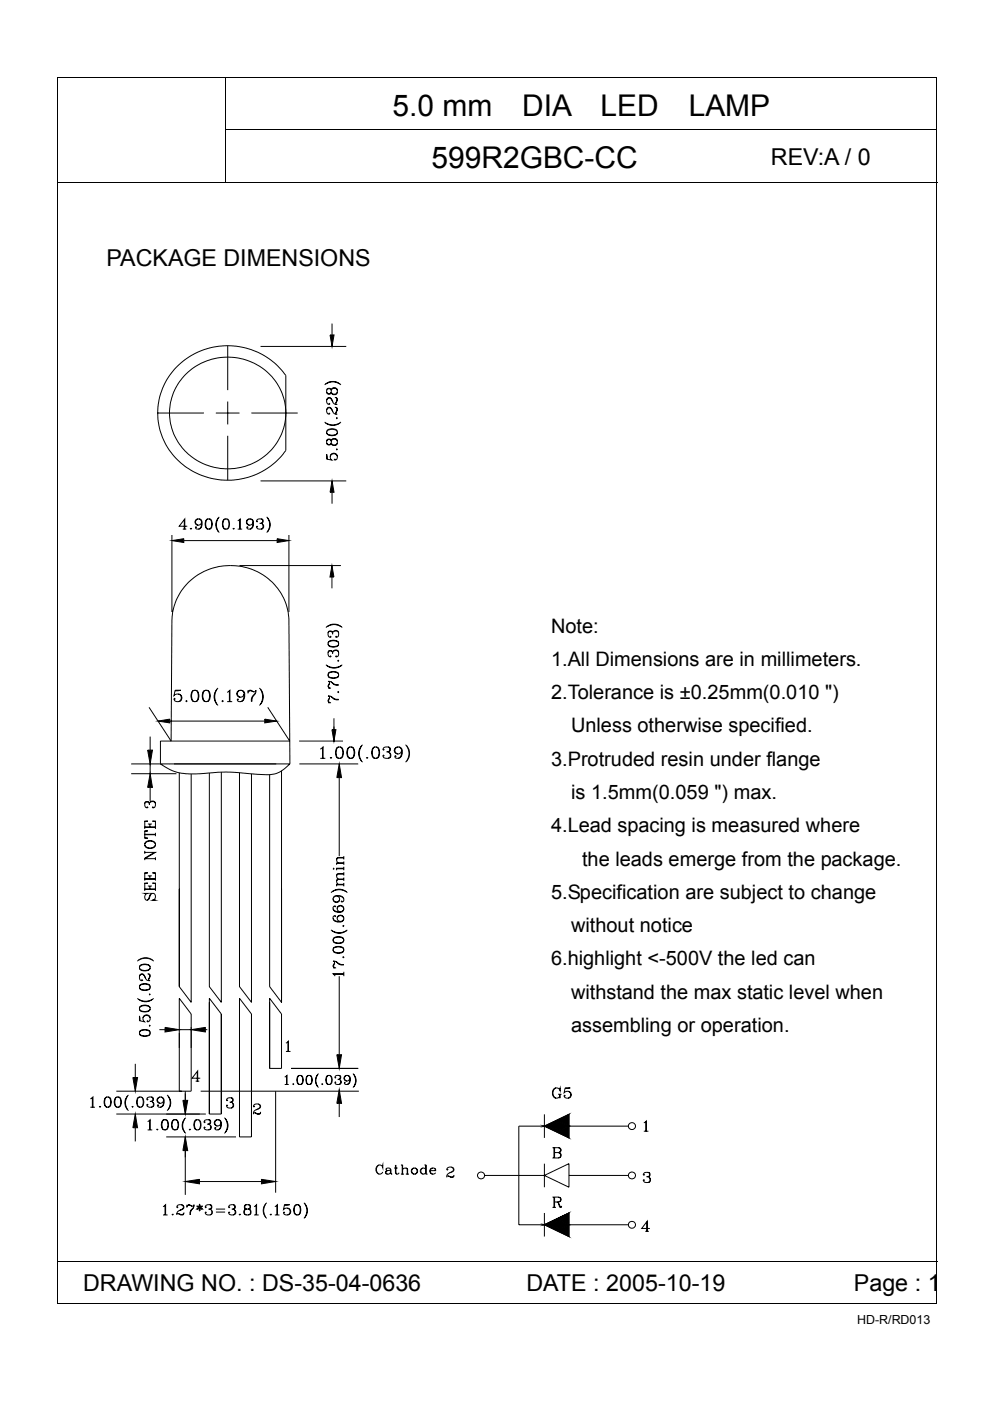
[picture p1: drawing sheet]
<svg xmlns="http://www.w3.org/2000/svg" width="210mm" height="297mm" viewBox="0 0 210 297" stroke-linecap="round" stroke-linejoin="round" font-family="sans-serif">
<path d="M12.1 16.3h.2v.2h-.2zM198.5 16.3h.2v.2h-.2zM12.1 27.4h.2v.2h-.2zM198.5 276.4h.2v.1h-.2z" fill="#000"/>
<g fill="none" stroke="#000" stroke-width=".21">
<path d="M12.1 16.4h186.4M12.2 16.5v10.9M47.9 16.5v10.9M198.6 16.5v10.9M12.1 38.6h186.6M12.2 27.6v10.9M12.2 38.7v228.6M47.8 27.5h150.9M47.9 27.6v10.9M198.6 27.6v10.9M198.6 38.7v228.6M12.1 267.4h186.6"/>
<path d="M12.1 276.5h186.4M12.2 267.5v9M198.6 267.5v9"/>
</g>
<path d="M15.7 63.9h133.4v200h-133.4z" fill="#fff"/>
<g fill="none" stroke="#000" stroke-width=".21">
<path d="M37.6 77.7a15.2 15.2 0 0 1 15.6-3.6 14.6 14.6 0 0 1 7.1 5.1l.3 .4v15.9a15.1 15.1 0 0 1-14.9 6.1 15.1 15.1 0 0 1-11.9-10.8 13.9 13.9 0 0 1 3.8-13.1zM39.6 79.2a12.5 12.5 0 0 1 20.9 7 12.2 12.2 0 0 1-17.4 12.1 11.6 11.6 0 0 1-3.5-19.1zM48.3 73.3v9.4M55.2 73.4h18.2M70 71h.8l-.4 2.4zM70.4 68.6v2.4M33.4 87.6h9.8M45.8 87.6h5M48.3 85.1v4.9M48.3 92.4v9.4M53.3 87.6h9.8M68.8 89.5a2.36 2.36 0 0 0 3.5 0"/>
<path d="M68.8 81.6a2.41 2.41 0 0 1 3.5 0M69 89.7l1.4 .4 .9-.1 .8-.3M69 81.4l.5-.2a2.69 2.69 0 0 1 2.6 .2M69.3 93.9l.1 .3 .5 .1a.73 .73 0 0 0 0-1.2l-.5 .1-.1 .7a.56 .56 0 0 0 .8 .2l.1-.2M69.3 93.5a.55 .55 0 0 1 .8-.2l.1 .2M69.3 91.8a1.27 1.27 0 0 0 1.8 .5 .67 .67 0 0 0 .4-.7 .67 .67 0 0 0-.4-.6 1.87 1.87 0 0 0-1.7 .2l-.1 .6a1.5 1.5 0 0 0 2.2 0M69.3 91.5a1.46 1.46 0 0 1 2.2 0M69.3 86.9l.1-.2a.51 .51 0 0 1 .7-.1l.5 .7M69.3 84.8l.1-.2a.51 .51 0 0 1 .7-.1l.5 .7M69.3 83.1l.1 .4 .5 .1a.72 .72 0 0 0 0-1.3l-.5 .1-.1 .7a.55 .55 0 0 0 .8 .3l.1-.3M69.3 82.7a.55 .55 0 0 1 .8-.2l.1 .2M69.4 97.3l-.1-1v1l1.1 .2a.78 .78 0 0 1-.3-1.1 .78 .78 0 0 1 1.2 0 .78 .78 0 0 1-.2 1.1h-.2h.2"/>
<path d="M69.7 87.7h.2l-.1 .1a.7 .7 0 0 1-.6-.8 .7 .7 0 0 1 .9-.5l.3 .3a1.06 1.06 0 0 0 1.1 1M69.7 85.6h.2l-.1 .1a.74 .74 0 0 1-.6-.7 .74 .74 0 0 1 .7-.7l.5 .4a1.06 1.06 0 0 0 1.1 1M70 96.7a.79 .79 0 0 1 .8-.5 .79 .79 0 0 1 .7 .5M70.2 93.5l.2-.4a.79 .79 0 0 1 1 .1 .87 .87 0 0 1-.3 1.2l-.7-.1-.2-.4M70.2 93.9l.5 .4h.4l.4-.4M70.2 93.5l.5-.4h.4l.4 .4M70.2 82.7l.5-.5a.74 .74 0 0 1 .8 .8 .74 .74 0 0 1-1.1 .6l-.2-.5M70.2 83.1l.5 .5h.4l.4-.5M70.2 82.7l.2-.3a.79 .79 0 0 1 1 .1l.1 .2M71 86.4l.5 .2v.4l-.3 .5M71 84.3l.5 .2v.4l-.3 .5M71.2 86.4l.2 .3-.2 .8 .1 .3"/>
<path d="M71.2 84.3l.2 .3-.2 .8 .1 .3M71.3 95.3h.2zM71.3 88.6h.2zM36.4 114.6l2.6-.4v.8zM36.4 113.4v16.4M38.8 112.2h.7M39 114.6h19.8M39.1 110.2v2M39.7 111.6h-1.7l1.2-1.6v2.2M40.5 112l.1 .1-.1 .1zM42 110a.68 .68 0 0 0-.6 .7 .68 .68 0 0 0 .6 .7M42.2 110a1.28 1.28 0 0 1-.1 2.2"/>
<path d="M42.7 110.7a.69 .69 0 0 1-.7 .7 .69 .69 0 0 1-.6-.8 .69 .69 0 0 1 .8-.6l.3 .1a1.17 1.17 0 0 1 .4 1.3 1.17 1.17 0 0 1-1.1 .8l-.4-.3 .2-.2v.2M44.1 110a1.15 1.15 0 0 0-.5 1.8 .71 .71 0 0 0 .6 .4 .71 .71 0 0 0 .7-.4 1.8 1.8 0 0 0-.2-1.7 .65 .65 0 0 0-1 .3 1.25 1.25 0 0 0 .4 1.8M44.3 110a1.32 1.32 0 0 1 0 2.2M46.3 109.8l-.2 .4a2.6 2.6 0 0 0 .2 2.5M46.5 109.6a2.19 2.19 0 0 0 0 3.3M47.8 110a.96 .96 0 0 0-.6 1.3l.1 .5a.71 .71 0 0 0 .6 .4 .71 .71 0 0 0 .7-.4 1.8 1.8 0 0 0-.3-1.7 .66 .66 0 0 0-.9 .3 1.22 1.22 0 0 0 .4 1.8M48 110a1.35 1.35 0 0 1 0 2.2M49.5 112l.2 .1-.2 .1zM50.4 110.4l.5-.4v2.2M50.4 112.2h1M50.8 119.9h21.5M50.8 110.1v2.1"/>
<path d="M52.9 110l-.2 .1a.67 .67 0 0 0-.4 .7 .67 .67 0 0 0 .6 .6M53.1 110l.2 .1a1.34 1.34 0 0 1-.3 2.1M53.6 110.7a.72 .72 0 0 1-.9 .6 .72 .72 0 0 1-.4-1 .72 .72 0 0 1 1.1-.2 1.12 1.12 0 0 1 .3 1.4 1.12 1.12 0 0 1-1.2 .6l-.2-.2 .2-.2v.2M54.5 110.4v.2l-.1-.2a.85 .85 0 0 1 1.4-.1l-.1 .5-.7 .2M55.2 102h18.2M55.4 110l.3 .3v.3l-.3 .4a.62 .62 0 0 1 .5 .6 .62 .62 0 0 1-.5 .6l-.8-.1-.2-.3 .1-.2v.2M55.7 111.2a.66 .66 0 0 1-.3 1M56.5 109.6a2.15 2.15 0 0 1 0 3.3M56.7 109.8l.5 1.2-.1 1-.4 .7M58.8 114.2l2.5 .4-2.5 .4zM61.3 113.4v16.4M70.4 119.9l.4 2.4h-.8z"/>
<path d="M70.4 102l.4 2.4h-.8zM70.4 104.4v2.4M69.1 133.1a2.4 2.4 0 0 1 3.5 0M69.3 132.9l.5-.2a2.65 2.65 0 0 1 2.5 .2M69.6 138.3l.1-.2a.56 .56 0 0 1 .8 .2 .65 .65 0 0 1 .7-.5 .65 .65 0 0 1 .6 .5l-.1 .8-.3 .2-.2-.1h.2M69.6 136.6a1.23 1.23 0 0 0 1.8 .5 .67 .67 0 0 0 .4-.6 .67 .67 0 0 0-.4-.7 1.89 1.89 0 0 0-1.7 .3l-.1 .5a1.48 1.48 0 0 0 2.2 0M69.6 136.4a1.44 1.44 0 0 1 2.2 0M69.6 134.2l.1-.2a.55 .55 0 0 1 .8 .2 .64 .64 0 0 1 .7-.5 .64 .64 0 0 1 .6 .5l-.1 .7-.3 .2-.2-.1h.2M70.4 122.3v2.4M70.5 138.6l-.1-.6-.5-.1a.75 .75 0 0 0-.4 .8 .75 .75 0 0 0 .6 .6v-.2l-.1 .1M70.5 134.5l-.1-.6-.5-.1a.74 .74 0 0 0-.4 .7 .74 .74 0 0 0 .6 .6v-.2l-.1 .1M70.7 138a.69 .69 0 0 1 1.1 .3"/>
<path d="M70.7 133.9a.71 .71 0 0 1 1.1 .3M31.3 159h1l-.5 3zM31.6 150l4.7 7.1 .1-25.4a12.4 12.4 0 0 1 18.1-10.5 11.8 11.8 0 0 1 6.8 10.5l.2 30.3M31.8 156.2v2.8M33.5 152.9l2.5-.4v.8zM36 152.9h20.1M37.1 146.5l1.2-.2h-1.2l-.2 1.2a.9 .9 0 0 1 1.3-.3 .9 .9 0 0 1 .2 1.3 .9 .9 0 0 1-1.3 .2l-.2-.4 .1-.2v.2M37.8 147.2a.84 .84 0 0 1 .6 .8 .84 .84 0 0 1-.6 .8M39.4 148.7l.1-.2 .1 .2zM41.2 146.3a1.27 1.27 0 0 0-.6 2 .77 .77 0 0 0 .7 .5 .77 .77 0 0 0 .7-.5 1.89 1.89 0 0 0-.2-1.8 .71 .71 0 0 0-1.1 .3 1.4 1.4 0 0 0 .5 2M41.4 146.3a1.51 1.51 0 0 1 0 2.5M43.6 146.3a1.05 1.05 0 0 0-.7 1.4l.1 .6a.8 .8 0 0 0 .7 .5 .8 .8 0 0 0 .7-.5 1.83 1.83 0 0 0-.2-1.8 .69 .69 0 0 0-1.1 .3 1.43 1.43 0 0 0 .5 2"/>
<path d="M43.8 146.3a1.48 1.48 0 0 1 0 2.5M46 146.1l-.2 .5a2.91 2.91 0 0 0 .2 2.7M46.2 145.9a2.45 2.45 0 0 0 0 3.7M47.1 148.7l.1-.2 .1 .2zM48.2 146.8l.5-.5v2.5M48.2 148.8h1M48.6 146.5v2.3M50.9 146.3a.75 .75 0 0 0-.6 .8 .75 .75 0 0 0 .6 .7M51.1 146.3l.3 .2a1.51 1.51 0 0 1-.4 2.3M51.8 147.2a.77 .77 0 0 1-.9 .7 .77 .77 0 0 1-.7-.9 .77 .77 0 0 1 .9-.7l.4 .2a1.31 1.31 0 0 1 .4 1.4 1.31 1.31 0 0 1-1.2 .9l-.4-.4 .1-.2v.2M52.6 146.8l.3-.5 .9 .4h.2l.3-.4a1.89 1.89 0 0 1-.7 1.5l-.2 1M52.6 146.3v.7"/>
<path d="M52.7 146.6l.5-.1 .6 .2M54.1 147a1.72 1.72 0 0 0-.8 1.8M55 145.9a2.44 2.44 0 0 1 0 3.7M55.2 146.1l.3 .5a3 3 0 0 1-.3 2.7M56.1 152.5l2.6 .4-2.6 .4zM56.8 150l4.6 7.1h-27.4v4.9a11.1 11.1 0 0 0 8.5 2 43.1 43.1 0 0 1 12 .2 7.8 7.8 0 0 0 5-.7l2-1.5M63.4 157.1h9.3M67.9 158.8l.6-.4v2.4M68.4 158.5v2.3M69.1 140.9a2.4 2.4 0 0 0 3.5 0M69.3 141.1l1.3 .4 1-.1 .7-.3M69.6 143.2a1.23 1.23 0 0 0 1.8 .5 .67 .67 0 0 0 .4-.6 .67 .67 0 0 0-.4-.6 1.89 1.89 0 0 0-1.7 .2 .58 .58 0 0 0 .3 .9h1.4l.4-.4"/>
<path d="M69.6 143a1.44 1.44 0 0 1 2.2 0M69.6 149h.6M69.6 145.9h.6M69.9 148l-.2 .5 .1 .4M69.9 144.9l-.2 .5 .1 .4M70.2 147.7a1.68 1.68 0 0 0 1.6 .7M70.2 144.5a1.57 1.57 0 0 0 1.6 .8M70.4 154.7h.8l-.4 2.4zM70.8 152.3v4.8M71.6 146.7h.2zM71.6 140.1h.2zM71.8 148.3a1.77 1.77 0 0 1-1.6-.6l-.6-.1 .3 .2-.3 .9 .4 .3"/>
<path d="M71.8 145.2a1.86 1.86 0 0 1-1.6-.7h-.6l.3 .2-.3 .9 .4 .3M71.9 158.4a1.31 1.31 0 0 0-.6 1.9 .78 .78 0 0 0 .7 .5 .78 .78 0 0 0 .7-.5 1.94 1.94 0 0 0-.2-1.8 .7 .7 0 0 0-1.1 .3 2 2 0 0 0 .2 1.9l.3 .1M72.1 158.4a1.51 1.51 0 0 1 0 2.4M74.3 158.4a1.31 1.31 0 0 0-.6 1.9 .78 .78 0 0 0 .7 .5 .78 .78 0 0 0 .7-.5 1.94 1.94 0 0 0-.3-1.8 .7 .7 0 0 0-1 .3 2 2 0 0 0 .2 1.9l.3 .1M74.5 158.4a1.51 1.51 0 0 1 0 2.4M76.6 158.1l-.2 .5a2.96 2.96 0 0 0 .2 2.8M76.9 157.9a2.41 2.41 0 0 0 0 3.7M79.5 158.4a1.31 1.31 0 0 0-.6 1.9 .8 .8 0 0 0 .8 .5 .8 .8 0 0 0 .7-.5 2.03 2.03 0 0 0-.3-1.8 .7 .7 0 0 0-1.1 .3 2.07 2.07 0 0 0 .3 1.9l.2 .1M79.8 158.4a1.48 1.48 0 0 1 0 2.4M81.3 158.8v.2l-.1-.1 .1-.3a1.01 1.01 0 0 1 1.5 .1l-.2 .6-.7 .1M82.3 158.4l.3 .3v.3l-.3 .4a.69 .69 0 0 1 .6 .7 .69 .69 0 0 1-.6 .7l-.9-.1-.2-.4 .1-.2v.2M82.6 159.6a.71 .71 0 0 1-.3 1.2"/>
<path d="M84.3 158.4a.77 .77 0 0 0-.6 .7 .77 .77 0 0 0 .6 .8M84.6 158.4a1.42 1.42 0 0 1-.2 2.4M85.2 159.2a.77 .77 0 0 1-.9 .7 .77 .77 0 0 1-.7-.9 .77 .77 0 0 1 1-.6l.3 .1a1.31 1.31 0 0 1 .4 1.4 1.31 1.31 0 0 1-1.2 .9l-.4-.4 .1-.2 .2 .1-.2 .1M86 157.9a2.41 2.41 0 0 1 0 3.7M86.2 158.1l.3 .5a2.81 2.81 0 0 1-.3 2.8M27.8 162h33.7M27.8 164h9.6M30.7 179.2a1.23 1.23 0 0 0 1.1 .7 1.23 1.23 0 0 0 1.2-.7 1.2 1.2 0 0 0-1-1 1.2 1.2 0 0 0-1.2 .4 .87 .87 0 0 0 .2 1 .87 .87 0 0 0 1 .2 1.07 1.07 0 0 0 1-.6M30.7 179a1.32 1.32 0 0 1 2.3 0M30.7 176.3l.6-.1h-.6v1.5h.6l-.6-.1M30.7 174.2l.6-.1h-.6v1.6M30.7 170.3l.3-.2h.6l.1 .2a.66 .66 0 0 1 .6-.5 .66 .66 0 0 1 .7 .5l-.1 .8-.4 .2-.2-.1 .1-.1 .1 .1"/>
<path d="M30.7 177h2.3M30.7 176.9h2.3M30.7 175.4h2.3M30.7 175.3h2.3M31.3 174.7h.9M31.7 170.7l-.1-.6-.6-.2a.73 .73 0 0 0-.3 .8 .73 .73 0 0 0 .5 .6l.1-.1-.1-.1-.1 .1M31.8 174.7v.6M31.8 164l.5 2.9h-1zM31.8 164h.1M31.8 162v2M31.8 166.9v2.9M31.9 170.1a.7 .7 0 0 1 1.1 .2"/>
<path d="M33 174.2l-.7-.1h.7v1.6M33 176.6v.7M38 163.9v45.3l2.5 3.3v-48.4M39.4 164h.1M46.9 163.7v48.8l-2.5-3.3v-45.3M50.8 163.8v45.4l2.5 3.3v-48.4M59.7 163.4v49.1l-2.5-3.3v-44.9M63.5 162h12.4M67.9 160.8h1.1M70.2 160.6l.1 .1-.1 .1zM71.9 162l.5 2.9h-1zM71.9 164.9v16.6"/>
<path d="M77.7 160.7h.3zM30.7 187.3l.6-.1h-.6v1.7M30.7 185.2l.6-.1h-.6v1.6M30.7 180.7h2.3l-2.1 1.2M30.7 188.6h2.3M30.7 188.5h2.3M30.7 186.4h2.3M30.7 186.3h2.3M30.7 182.1h2.3M30.7 180.4v.6M31.3 187.9h.9M31.3 185.7h.9"/>
<path d="M31.8 185.7v.6M31.8 187.9v.6M32.2 189.4l-.6 1.3a.47 .47 0 0 1-.8 0 .82 .82 0 0 1 .5-1.3h-.6l.3 .1M32.6 190.8l.4 .1h-.7a.71 .71 0 0 0 .7-.9 .71 .71 0 0 0-1-.5l-.8 1.4M32.7 180.7l-2 1.2v.5M33 187.3l-.7-.1h.7v1.7M33 185.2l-.7-.1h.7v1.6M33 181.8v.6M70.2 197.1a2.41 2.41 0 0 0 3.4 0M70.2 189.3a2.36 2.36 0 0 1 3.4 0M70.4 197.4l.4 .1a2.93 2.93 0 0 0 2.6-.1M70.4 189.1l.4-.3a2.85 2.85 0 0 1 2.6 .3"/>
<path d="M70.6 199.4a1.04 1.04 0 0 0 1.3 .6l.6-.1a.66 .66 0 0 0 .4-.6 .66 .66 0 0 0-.4-.6 1.87 1.87 0 0 0-1.8 .2l-.1 .5a1.48 1.48 0 0 0 2.3 0M70.6 199.2a1.48 1.48 0 0 1 2.3 0M70.6 194.8a1.43 1.43 0 0 0 2.3 .1M70.6 192.7a1.4 1.4 0 0 0 2.3 .1M70.6 190.7l.1 .2a.7 .7 0 0 0 .7 .3 .7 .7 0 0 0 .6-.5M70.6 190.5a1.41 1.41 0 0 1 2.3 .1M70.6 184.2h.2zM71 194.2h.2l-.2-.1a.67 .67 0 0 0-.4 .7 .67 .67 0 0 0 .6 .6 1.17 1.17 0 0 0 1.7-.5 .7 .7 0 0 0-.5-.9 .7 .7 0 0 0-.9 .6 .7 .7 0 0 0 .6 .8M71 192.2h.2h-.5a.83 .83 0 0 0 .1 .9 .83 .83 0 0 0 .8 .3h.6a.71 .71 0 0 0 .7-.8 .71 .71 0 0 0-.9-.6 .71 .71 0 0 0-.4 1l.5 .3M71.4 190a.71 .71 0 0 1 .5 .9 .71 .71 0 0 1-1 .4 .71 .71 0 0 1-.2-1.1 1.24 1.24 0 0 1 1.4-.3 1.24 1.24 0 0 1 .8 1l-.3 .3-.3-.1h.3M71.4 187.6h1.5M71.4 184.2h1.5"/>
<path d="M71.4 183h1.5M71.5 194.6l.1-.2a.74 .74 0 0 1 .7-.3 .74 .74 0 0 1 .6 .5M71.5 192.6a.75 .75 0 0 1 .7-.5 .75 .75 0 0 1 .7 .5M72.7 196.3h.2l-.1 .1zM72.9 186.4h-1.2a.62 .62 0 0 0-.3 .5 .62 .62 0 0 0 .3 .6M72.9 186.5h-1.2l-.3 .3M72.9 185.2h-1.2a.63 .63 0 0 0-.3 .6 .63 .63 0 0 0 .3 .6M72.9 185.3h-1.2l-.3 .3M72.9 184.1h-1.5v.4M72.9 181.8h-1.2a.64 .64 0 0 0-.3 .6 .64 .64 0 0 0 .3 .5M72.9 181.9h-1.2l-.3 .3M72.9 181.5v.7"/>
<path d="M72.9 182.6v.8M72.9 183.8v.7M72.9 184.9v.7M72.9 186.1v.7M72.9 187.2v.7M72.9 187.5h-1.5v.4M72.9 182.9h-1.5v.5M29.1 211.7a2.41 2.41 0 0 0 3.5 0M29.1 203.8a2.36 2.36 0 0 1 3.5 0M29.3 211.9l.5 .2a2.81 2.81 0 0 0 2.6-.2M29.3 203.6l1.3-.4 1 .1 .8 .3M29.6 219.1a1.23 1.23 0 0 0 1.8 .5 .69 .69 0 0 0 .3-1 1.89 1.89 0 0 0-2 0 .58 .58 0 0 0 .3 .9h1.4l.4-.4"/>
<path d="M29.6 218.9a1.46 1.46 0 0 1 2.2 0M29.6 213.9a1 1 0 0 0 1.3 .6h.5a.69 .69 0 0 0 .3-1.1 1.79 1.79 0 0 0-2 0 .59 .59 0 0 0 .3 1 1.37 1.37 0 0 0 1.8-.5M29.6 213.7a1.5 1.5 0 0 1 2.2 0M29.6 209.4a1.23 1.23 0 0 0 1.8 .5 .69 .69 0 0 0 .3-1 1.89 1.89 0 0 0-2 0 .6 .6 0 0 0 .3 .9h1.4l.4-.4M29.6 209.2a1.46 1.46 0 0 1 2.2 0M29.6 207l.4-.4a.83 .83 0 0 1 .9 .8M29.6 205.2a1 1 0 0 0 1.3 .6h.5a.69 .69 0 0 0 .3-1.1 1.79 1.79 0 0 0-2 0l-.1 .5a1.46 1.46 0 0 0 2.2 0M29.6 205a1.46 1.46 0 0 1 2.2 0M29.7 216.4l-.1-1v1l1 .2a.78 .78 0 0 1-.2-1.1 .78 .78 0 0 1 1.2 0 .78 .78 0 0 1-.2 1.1l-.2-.1h.2M30 207.8l.1-.1 .1 .1-.1 .1a.73 .73 0 0 1-.6-.8 .73 .73 0 0 1 .7-.6l.4 .4a1.06 1.06 0 0 0 1.2 1M30.3 215.8a.82 .82 0 0 1 .8-.5 .82 .82 0 0 1 .7 .5M31.3 206.5l.5 .2v.4l-.3 .5"/>
<path d="M31.5 206.5l.2 .3-.2 .8 .1 .3M31.6 217.4h.2l-.1 .2zM31.6 210.8h.2zM33.8 218.3h1.2M35 217.8l3 .5-3 .5zM38 218.3h2.5M40.5 218.3l3-.5v1zM43.5 218.3h.5M44.4 211.7l2.5 3.3v21.2h-2.5zM50.8 211.7l2.5 3.3v26h-2.5zM57.2 211.7l2.5 3.3v11.5h-2.5zM70.6 201.5a1.33 1.33 0 0 0 2.3 0v-.2a1.27 1.27 0 0 0-1.8-.5l-.4 .2-.1 .5a1.48 1.48 0 0 0 2.3 0"/>
<path d="M70.6 201.3a1.52 1.52 0 0 1 2.3 0M70.6 205.2h.7M70.7 206.6h2.2M71 204.2l-.3 .5 .1 .4M71.3 203.9a1.64 1.64 0 0 0 1.6 .7M71.9 207v16.6M72.7 202.9h.2zM72.9 206.5h-2.3l.5 .5M72.9 204.5a1.88 1.88 0 0 1-1.6-.6l-.7-.1 .4 .2-.4 .9 .5 .3M72.9 206v1M19.2 233l.5-.4v2.2M19.2 234.8h.9"/>
<path d="M19.6 232.7v2.1M21.1 234.6h.2l-.1 .2zM22.7 232.6a1.15 1.15 0 0 0-.5 1.7 .7 .7 0 0 0 .6 .5 .7 .7 0 0 0 .7-.5 1.75 1.75 0 0 0-.2-1.6 .63 .63 0 0 0-1 .3 1.29 1.29 0 0 0 .4 1.8M22.9 232.6a1.37 1.37 0 0 1 0 2.2M24.7 231.4h15.8v-16.4l-2.5-3.3v19.7M24.7 236.2h18.9M24.9 232.6a1.22 1.22 0 0 0 0 2.2h.2a1.24 1.24 0 0 0 0-2.2h-.2a1.37 1.37 0 0 0 0 2.2M25.1 232.6a1.41 1.41 0 0 1 0 2.2M27 232.4l-.2 .4a2.5 2.5 0 0 0 .2 2.5M27.2 232.2a2.22 2.22 0 0 0 0 3.3M28 234.6h.2l-.1 .2zM28.2 228.5h1l-.5 2.9z"/>
<path d="M28.7 236.2l.5 2.9h-1zM28.7 225.6v2.9M28.7 239.1v2.9M29.6 232.6a1.15 1.15 0 0 0-.5 1.7 .7 .7 0 0 0 .6 .5 .7 .7 0 0 0 .7-.5 1.75 1.75 0 0 0-.2-1.6 .63 .63 0 0 0-1 .3 1.29 1.29 0 0 0 .4 1.8M29.8 232.6a1.34 1.34 0 0 1 0 2.2M31.2 233l.1 .1-.1 .1v-.4a.75 .75 0 0 1 .8-.2 .75 .75 0 0 1 .5 .6l-.1 .2-.6 .1M31.3 237.8l.5-.4v2.2M31.3 239.6h1M31.7 237.5v2.1M32.1 232.6l.3 .3-.1 .5-.2 .1a.63 .63 0 0 1 .5 .6 .63 .63 0 0 1-.5 .7 .74 .74 0 0 1-1-.5l.1-.2 .1 .1-.1 .1M32.4 233.7a.65 .65 0 0 1-.3 1.1M33.2 239.5h.3z"/>
<path d="M33.9 232.6l-.2 .1a.67 .67 0 0 0-.3 .7 .67 .67 0 0 0 .5 .5M34.1 232.6l.3 .1a1.37 1.37 0 0 1-.4 2.1M34.7 233.3a.72 .72 0 0 1-1 .6 .72 .72 0 0 1-.3-1.1 .72 .72 0 0 1 1.1-.1 1.18 1.18 0 0 1 .3 1.3 1.18 1.18 0 0 1-1.1 .8l-.3-.4 .1-.2v.2M34.9 237.4a1.14 1.14 0 0 0-.6 1.7 .68 .68 0 0 0 .7 .5 .68 .68 0 0 0 .6-.5 1.07 1.07 0 0 0-.7-1.7 1.35 1.35 0 0 0 0 2.2M35.1 237.4a1.35 1.35 0 0 1 0 2.2M35.4 232.2a2.18 2.18 0 0 1 0 3.3M35.6 232.4l.3 .4a2.5 2.5 0 0 1-.3 2.5M37 237.4a1.14 1.14 0 0 0-.5 1.7 .7 .7 0 0 0 .6 .5 .7 .7 0 0 0 .7-.5 1.77 1.77 0 0 0-.3-1.6 .65 .65 0 0 0-.9 .3 1.28 1.28 0 0 0 .4 1.8M37.2 237.4a1.35 1.35 0 0 1 0 2.2M38.8 233.3h1l-.5 2.9zM39.2 237.2l-.2 .4a2.45 2.45 0 0 0 .2 2.5M39.3 231.4v4.9"/>
<path d="M39.4 237a2.17 2.17 0 0 0 0 3.3M40.2 239.5h.2zM41.5 229.2h.7M41.8 237.4a1.13 1.13 0 0 0-.6 1.7 .71 .71 0 0 0 .7 .5 .71 .71 0 0 0 .6-.5 1.86 1.86 0 0 0-.2-1.6l-.5-.1a1.32 1.32 0 0 0 0 2.2M41.8 227.3v1.9M42 237.4a1.32 1.32 0 0 1 0 2.2M42.5 228.6h-1.8l1.2-1.5v2.1M42.5 231.4h33.6M43.4 237.8v.2l-.1-.2 .2-.3a.91 .91 0 0 1 1.2 .2l-.1 .5-.7 .1M44.2 237.4l.4 .3v.3l-.4 .3a.62 .62 0 0 1 .6 .7 .62 .62 0 0 1-.6 .6l-.7-.1-.2-.4 .1-.1v.1M44.6 238.5a.66 .66 0 0 1-.4 1.1M46.1 237.4a.68 .68 0 0 0-.6 .7 .68 .68 0 0 0 .6 .6"/>
<path d="M46.3 237.4l.2 .1a1.37 1.37 0 0 1-.3 2.1M46.8 238.1a.69 .69 0 0 1-.7 .7 .69 .69 0 0 1-.7-.8 .69 .69 0 0 1 .9-.6l.3 .1a1.12 1.12 0 0 1 .3 1.4 1.12 1.12 0 0 1-1.3 .6v-.4h.2l-.2 .2M47.6 237a2.17 2.17 0 0 1 0 3.3M47.8 237.2l.2 .4a2.59 2.59 0 0 1-.2 2.5M48.1 233.2v.2v-.4a.91 .91 0 0 1 1.3 0l-.1 .6-.6 .1M49 232.7l.3 .3v.4l-.3 .3a.63 .63 0 0 1 .5 .6 .63 .63 0 0 1-.5 .6l-.8-.1-.2-.3 .1-.2v.2M49.3 233.9a.66 .66 0 0 1-.3 1M53.8 234.5l.2 .1h-.3a.77 .77 0 0 1 .8-.6 .77 .77 0 0 1 .7 .7l-.4 .4a1.09 1.09 0 0 0-1.1 1.1M54.7 234.1l.2 .1a.49 .49 0 0 1 .1 .7l-.7 .4M55.2 235.9l-.3 .2-.8-.2-.4 .1M55.2 235.7l-.2 .5h-.4l-.5-.3M58.4 231.4v21.5"/>
<path d="M60.4 228.4l.5-.4v1.9M60.4 229.9h.8M60.6 221.1l.6-.4v2.2M60.6 222.9h1M60.7 228.1v1.8M61.1 220.9v2M61.7 226.5h14.2M62.1 229.8h.2zM63.5 228a1.02 1.02 0 0 0-.5 1.6 .65 .65 0 0 0 .6 .3 .65 .65 0 0 0 .6-.3 1.65 1.65 0 0 0-.2-1.5l-.5-.1a1.18 1.18 0 0 0 0 1.9M63.7 228a1.18 1.18 0 0 1 0 1.9M65.4 228a1.02 1.02 0 0 0-.4 1.6 .63 .63 0 0 0 .5 .3 .63 .63 0 0 0 .6-.3 .97 .97 0 0 0-.7-1.6 1.18 1.18 0 0 0 0 1.9M65.6 228a1.18 1.18 0 0 1 0 1.9"/>
<path d="M67.4 227.8l-.4 1.1 .4 1.5M67.5 227.6a1.96 1.96 0 0 0 0 3M68.3 229.7v.2zM69.7 228a1.02 1.02 0 0 0-.5 1.6 .65 .65 0 0 0 .6 .3 .65 .65 0 0 0 .5-.3 1.24 1.24 0 0 0-.5-1.6h-.1a1.18 1.18 0 0 0 0 1.9M69.8 228a1.18 1.18 0 0 1 0 1.9M71.1 228.4v.2l-.1-.2 .2-.3a.79 .79 0 0 1 1 .2l-.1 .4-.5 .1M71.4 223.6h1l-.5 2.9zM71.9 228l.2 .3v.4l-.2 .1a.55 .55 0 0 1 .5 .6 .55 .55 0 0 1-.5 .5l-.7-.1-.2-.2 .1-.2v.2M71.9 231l.5 2.9h-1zM71.9 233.9v2.9M72.1 229a.56 .56 0 0 1-.2 .9M73.5 228l-.2 .1a.62 .62 0 0 0-.3 .6 .62 .62 0 0 0 .5 .5"/>
<path d="M73.7 228a1.13 1.13 0 0 1-.1 1.9M74.2 228.6a.63 .63 0 0 1-.9 .5 .63 .63 0 0 1-.3-.9 .63 .63 0 0 1 1-.1 1.04 1.04 0 0 1 .3 1.2 1.04 1.04 0 0 1-1 .6l-.3-.2 .1-.2v.2M74.8 227.6a1.92 1.92 0 0 1 0 3M75 227.8l.4 1.1-.1 .8-.3 .7M115.4 238.8l3.5 .8 1.7 1.7zM115.4 238.8h5.2l-1.7 .8zM115.4 238.8l3.5-.9 1.7 .9zM115.4 238.8l5.2-2.5-1.7 1.6zM115.4 238.8l5.2-2.5v5zM115.4 236.3v5M117.9 230.7a1.23 1.23 0 0 0 0 2.1M118.3 232h.8"/>
<path d="M118.6 231l.2 .3v-.6l-.2 .3a.92 .92 0 0 0-1.2-.2 .92 .92 0 0 0-.3 1.2 .85 .85 0 0 0 .6 .8 .85 .85 0 0 0 .9-.3M118.6 232v.8M118.8 232v.8M119.8 230.8l1.1-.1h-1.1l-.2 1a.8 .8 0 0 1 1.2-.3 .8 .8 0 0 1 0 1.3 .8 .8 0 0 1-1.2-.3l.1-.2v.2M120.5 231.4a.77 .77 0 0 1 .5 .7 .77 .77 0 0 1-.5 .7M133.2 238.8h-23.2v20.9h23.2M136.5 238.1l.6-.4v2.1M136.5 239.8h1M136.9 237.8v2M34.6 255.8l.5-.4v2.2M34.6 257.6h.9M35 255.5v2.1"/>
<path d="M35.2 241h14.8M36.5 257.5h.2zM37.6 255.8v.3l-.1-.2a.77 .77 0 0 1 .8-.5 .77 .77 0 0 1 .7 .7l-.4 .4a1.09 1.09 0 0 0-1.1 1.1M38.4 255.4l.3 .1a.51 .51 0 0 1 .1 .8l-.8 .4M39 257.3l-.3 .2-.9-.2-.3 .1M39 257.1l-.2 .5h-.5l-.5-.3M39.3 241l.5 2.9h-1zM39.3 250.5l3-.5v1zM39.3 241v12.3M39.6 255.8l.4-.4 .7 .3h.2l.2-.3a1.78 1.78 0 0 1-.6 1.4l-.1 .8M39.6 255.4v.7M39.8 255.6l.4-.1 .5 .2"/>
<path d="M41 256.1a1.53 1.53 0 0 0-.7 1.5M41.8 255.7l1.1 .6M42.3 250.5h13.1M42.3 255.4l-.1 .1 .2 1.1-.1 .1v-1.3l.1 .1-.2 1.1 .1 .1M42.9 255.7l-1.1 .6M43.6 255.8v.3v-.5a.89 .89 0 0 1 1.3 .1l-.1 .6h-.6M44.5 255.4l.3 .3-.1 .6h-.2a.63 .63 0 0 1 .5 .7 .63 .63 0 0 1-.5 .6l-.8-.1-.2-.3 .1-.2v.2M44.8 256.6a.65 .65 0 0 1-.3 1M45.8 256.3h1.9M45.8 257h1.9M48.6 255.8v.3v-.5a.9 .9 0 0 1 1.3 .1l-.1 .6h-.7M49.4 255.4l.4 .3-.1 .6h-.3a.63 .63 0 0 1 .6 .7 .63 .63 0 0 1-.6 .6l-.7-.1-.2-.3 .1-.2v.2"/>
<path d="M49.8 256.6a.65 .65 0 0 1-.4 1M50.7 257.5h.3zM52.2 255.4l-.3 .1-.1 .6a.8 .8 0 0 0 1.3 0v-.4a.78 .78 0 0 0-1.1-.2l-.1 .6 .3 .2M52.2 256.3l-.3 .2-.2 .3a.74 .74 0 0 0 .9 .8 .74 .74 0 0 0 .5-1l-.4-.3M52.2 256.3l-.4 .5v.4l.4 .4M52.7 255.4l.3 .3-.1 .6h-.2M52.7 256.3l.4 .5v.4l-.4 .4M53.9 255.8l.5-.4v2.2M53.9 257.6h.9M54.3 255.5v2.1M55.4 250l3 .5-3 .5zM56.3 255.2l-.2 .4a2.5 2.5 0 0 0 .2 2.5"/>
<path d="M56.6 255a2.19 2.19 0 0 0 0 3.3M57.3 257.5h.2zM58.3 255.8l.5-.4v2.2M58.3 257.6h.9M58.7 255.5v2.1M60.3 255.5l1.1-.1h-1.1l-.2 1.1a.81 .81 0 0 1 1.2-.3 .81 .81 0 0 1 .1 1.2 .81 .81 0 0 1-1.2 0v-.4v.2M61 256.1a.77 .77 0 0 1 .5 .8 .77 .77 0 0 1-.5 .7M62.9 255.4a1.24 1.24 0 0 0 0 2.2h.2a.97 .97 0 0 0 .7-1.3l-.1-.5a.65 .65 0 0 0-1-.3 1.47 1.47 0 0 0 .2 2.1M63.1 255.4a1.34 1.34 0 0 1 0 2.2M64.4 255a2.15 2.15 0 0 1 0 3.3M64.6 255.2l.3 .4a2.64 2.64 0 0 1-.3 2.5M80.4 247a1.09 1.09 0 0 0 0 1.9"/>
<path d="M81.1 247.3l.1 .3v-.6l-.1 .3a.89 .89 0 0 0-1.3 .1 .89 .89 0 0 0 .1 1.2 .69 .69 0 0 0 .7 .3 .69 .69 0 0 0 .6-.4M81.9 247.8h-.1a.66 .66 0 0 1 .9-.1l.4 1.2M82.1 248.2l-.2 .1a.37 .37 0 0 0 .2 .6M82.8 247.8v.8l.4 .3M82.8 248l-1 .3-.1 .3a.61 .61 0 0 0 1.1 0M83.6 247.6h.7M83.8 247l.1 1.8a.41 .41 0 0 0 .7-.2M83.9 247v1.6l.2 .3M85 247h.4v1.9M85 248.9h.7M85.3 247v1.9M85.4 247.9a.64 .64 0 0 1 1 0v1"/>
<path d="M86 247.6l.3 .3v1M86 248.9h.7M87.8 247.6a.65 .65 0 0 0-.5 1 .65 .65 0 0 0 1.1 0 .65 .65 0 0 0-.4-1 .66 .66 0 0 0-.7 .6 .66 .66 0 0 0 .5 .7M88 247.6a.68 .68 0 0 1 .4 .7 .68 .68 0 0 1-.4 .6M89.7 247.6a.67 .67 0 0 0-.5 .7 .67 .67 0 0 0 .5 .6M90 247h.4v1.9M90.3 247.9a.63 .63 0 0 0-1-.1 .63 .63 0 0 0 0 1 .63 .63 0 0 0 1-.2M90.3 247v1.9h.4M91.2 248.2h1.2a.65 .65 0 0 0-.8-.5 .65 .65 0 0 0-.5 .7 .65 .65 0 0 0 .8 .5l.5-.3M91.7 247.6a.67 .67 0 0 0-.5 .7 .67 .67 0 0 0 .5 .6M92.2 247.7l.1 .5M94.8 247.9v.2l-.1-.1a.78 .78 0 0 1 .8-.6 .78 .78 0 0 1 .7 .7l-.4 .4a1.12 1.12 0 0 0-1.1 1.1"/>
<path d="M95.7 247.4l.2 .2a.47 .47 0 0 1 .1 .7l-.7 .4M96.2 249.3l-.3 .2-.8-.2-.4 .1M96.2 249.1l-.2 .5h-.4l-.5-.3M102.7 249.2h12.7M115.4 259.7l3.5-.9 1.7 .9zM115.4 259.7l5.2-2.5-1.7 1.6zM115.4 259.7l3.5 .8 1.7 1.7zM115.4 259.7h5.2l-1.7 .8zM115.4 249.2l5.2-2.5v5zM115.4 259.7l5.2-2.5v5zM115.4 246.7v5M115.4 257.2v5"/>
<path d="M117.1 243.3l1.7 .1a.5 .5 0 0 1 0 .9l-.4 .1M117.1 253.8l1.7 .1a.5 .5 0 0 1 0 .8l-1.2 .1M117.1 256h.8M117.5 243.3v2.2M117.5 253.8v2.2M117.6 243.3v2.2M117.6 253.8v2.2M118.1 254.8l.3 .3 .5 .8 .2-.1M118.3 255l.3 .9 .4 .1 .1-.3M118.4 243.3l.4 .2v.7l-.4 .2h-.8M118.4 244.4a.6 .6 0 0 1 .6 .7l-.2 .3-.4 .1h-1.3M118.4 244.4a.59 .59 0 0 1 .5 .5 .59 .59 0 0 1-.5 .6"/>
<path d="M118.4 253.8a.53 .53 0 0 1 .5 .5 .53 .53 0 0 1-.5 .5M120.6 249.2h12.6M136.5 249v.2l-.1-.1 .1-.3a.91 .91 0 0 1 1.3 .1l-.1 .5-.6 .1M137.1 259.1v2M137.4 248.6l.3 .3-.1 .5-.2 .1a.62 .62 0 0 1 .5 .6 .62 .62 0 0 1-.5 .6l-.8-.1-.2-.3 .1-.2v.2M137.7 249.7a.63 .63 0 0 1-.3 1M136.8 261.1h.8M137.8 260.5h-1.7l1.1-1.6v2.2"/>
<circle cx="134" cy="238.8" r=".74"/>
<circle cx="102" cy="249.2" r=".73"/>
<circle cx="134" cy="249.2" r=".75"/>
<circle cx="134" cy="259.7" r=".75"/>
</g>
<g fill="#000">
<path d="M70 71h.8l-.4 2.4zM36.4 114.6l2.6-.4v.8zM58.8 114.2l2.5 .4-2.5 .4zM70.4 102l.4 2.4h-.8zM70.4 119.9l.4 2.4h-.8zM31.3 159h1l-.5 3zM33.5 152.9l2.5-.4v.8zM56.1 152.5l2.6 .4-2.6 .4zM70.4 154.7h.8l-.4 2.4zM31.8 164l.5 2.9h-1zM71.9 162l.5 2.9h-1zM35 217.8l3 .5-3 .5z"/>
<path d="M40.5 218.3l3-.5v1zM28.2 228.5h1l-.5 2.9zM28.7 236.2l.5 2.9h-1zM38.8 233.3h1l-.5 2.9zM71.9 231l.5 2.9h-1zM71.4 223.6h1l-.5 2.9zM115.4 238.8l3.5 .8 1.7 1.7zM118.9 239.6l1.7-.8v2.5zM115.4 238.8h5.2l-1.7 .8zM115.4 238.8l3.5-.9 1.7 .9zM118.9 237.9l1.7-1.6v2.5zM115.4 238.8l5.2-2.5-1.7 1.6z"/>
<path d="M39.3 241l.5 2.9h-1zM39.3 250.5l3-.5v1zM55.4 250l3 .5-3 .5zM115.4 259.7l3.5-.9 1.7 .9zM118.9 258.8l1.7-1.6v2.5zM115.4 259.7l5.2-2.5-1.7 1.6zM115.4 259.7l3.5 .8 1.7 1.7zM118.9 260.5l1.7-.8v2.5zM115.4 259.7h5.2l-1.7 .8z"/>
</g>
<g font-size="6.3">
<text x="83.2" y="24.5">5.0 mm</text>
<text x="110.7" y="24.5">DIA</text>
<text x="127.3" y="24.5">LED</text>
<text x="146" y="24.5">LAMP</text>
<text x="91.5" y="35.6">599R2GBC-CC</text>
</g>
<g font-size="4.9">
<text x="163.5" y="34.9">REV:A / 0</text>
<text x="22.6" y="56.3">PACKAGE DIMENSIONS</text>
<text x="17.6" y="273.7">DRAWING NO. : DS-35-04-0636</text>
<text x="111.6" y="273.7">DATE : 2005-10-19</text>
<text x="181" y="273.7">Page : 1</text>
</g>
<g font-size="4.2">
<text x="116.8" y="134.1">Note:</text>
<text x="116.8" y="141.2">1.All Dimensions are in millimeters.</text>
<text x="116.8" y="148.3">2.Tolerance is ±0.25mm(0.010 &quot;)</text>
<text x="121.1" y="155.3">Unless otherwise specified.</text>
<text x="116.8" y="162.3">3.Protruded resin under flange</text>
<text x="121.1" y="169.4">is 1.5mm(0.059 &quot;) max.</text>
<text x="116.8" y="176.5">4.Lead spacing is measured where</text>
<text x="123.4" y="183.5">the leads emerge from the package.</text>
<text x="116.8" y="190.6">5.Specification are subject to change</text>
<text x="121.1" y="197.6">without notice</text>
<text x="116.8" y="204.7">6.highlight &lt;-500V the led can</text>
<text x="121.1" y="211.8">withstand the max static level when</text>
<text x="121.1" y="218.8">assembling or operation.</text>
</g>
<text font-size="2.6" x="181.7" y="280.7">HD-R/RD013</text>
</svg>
